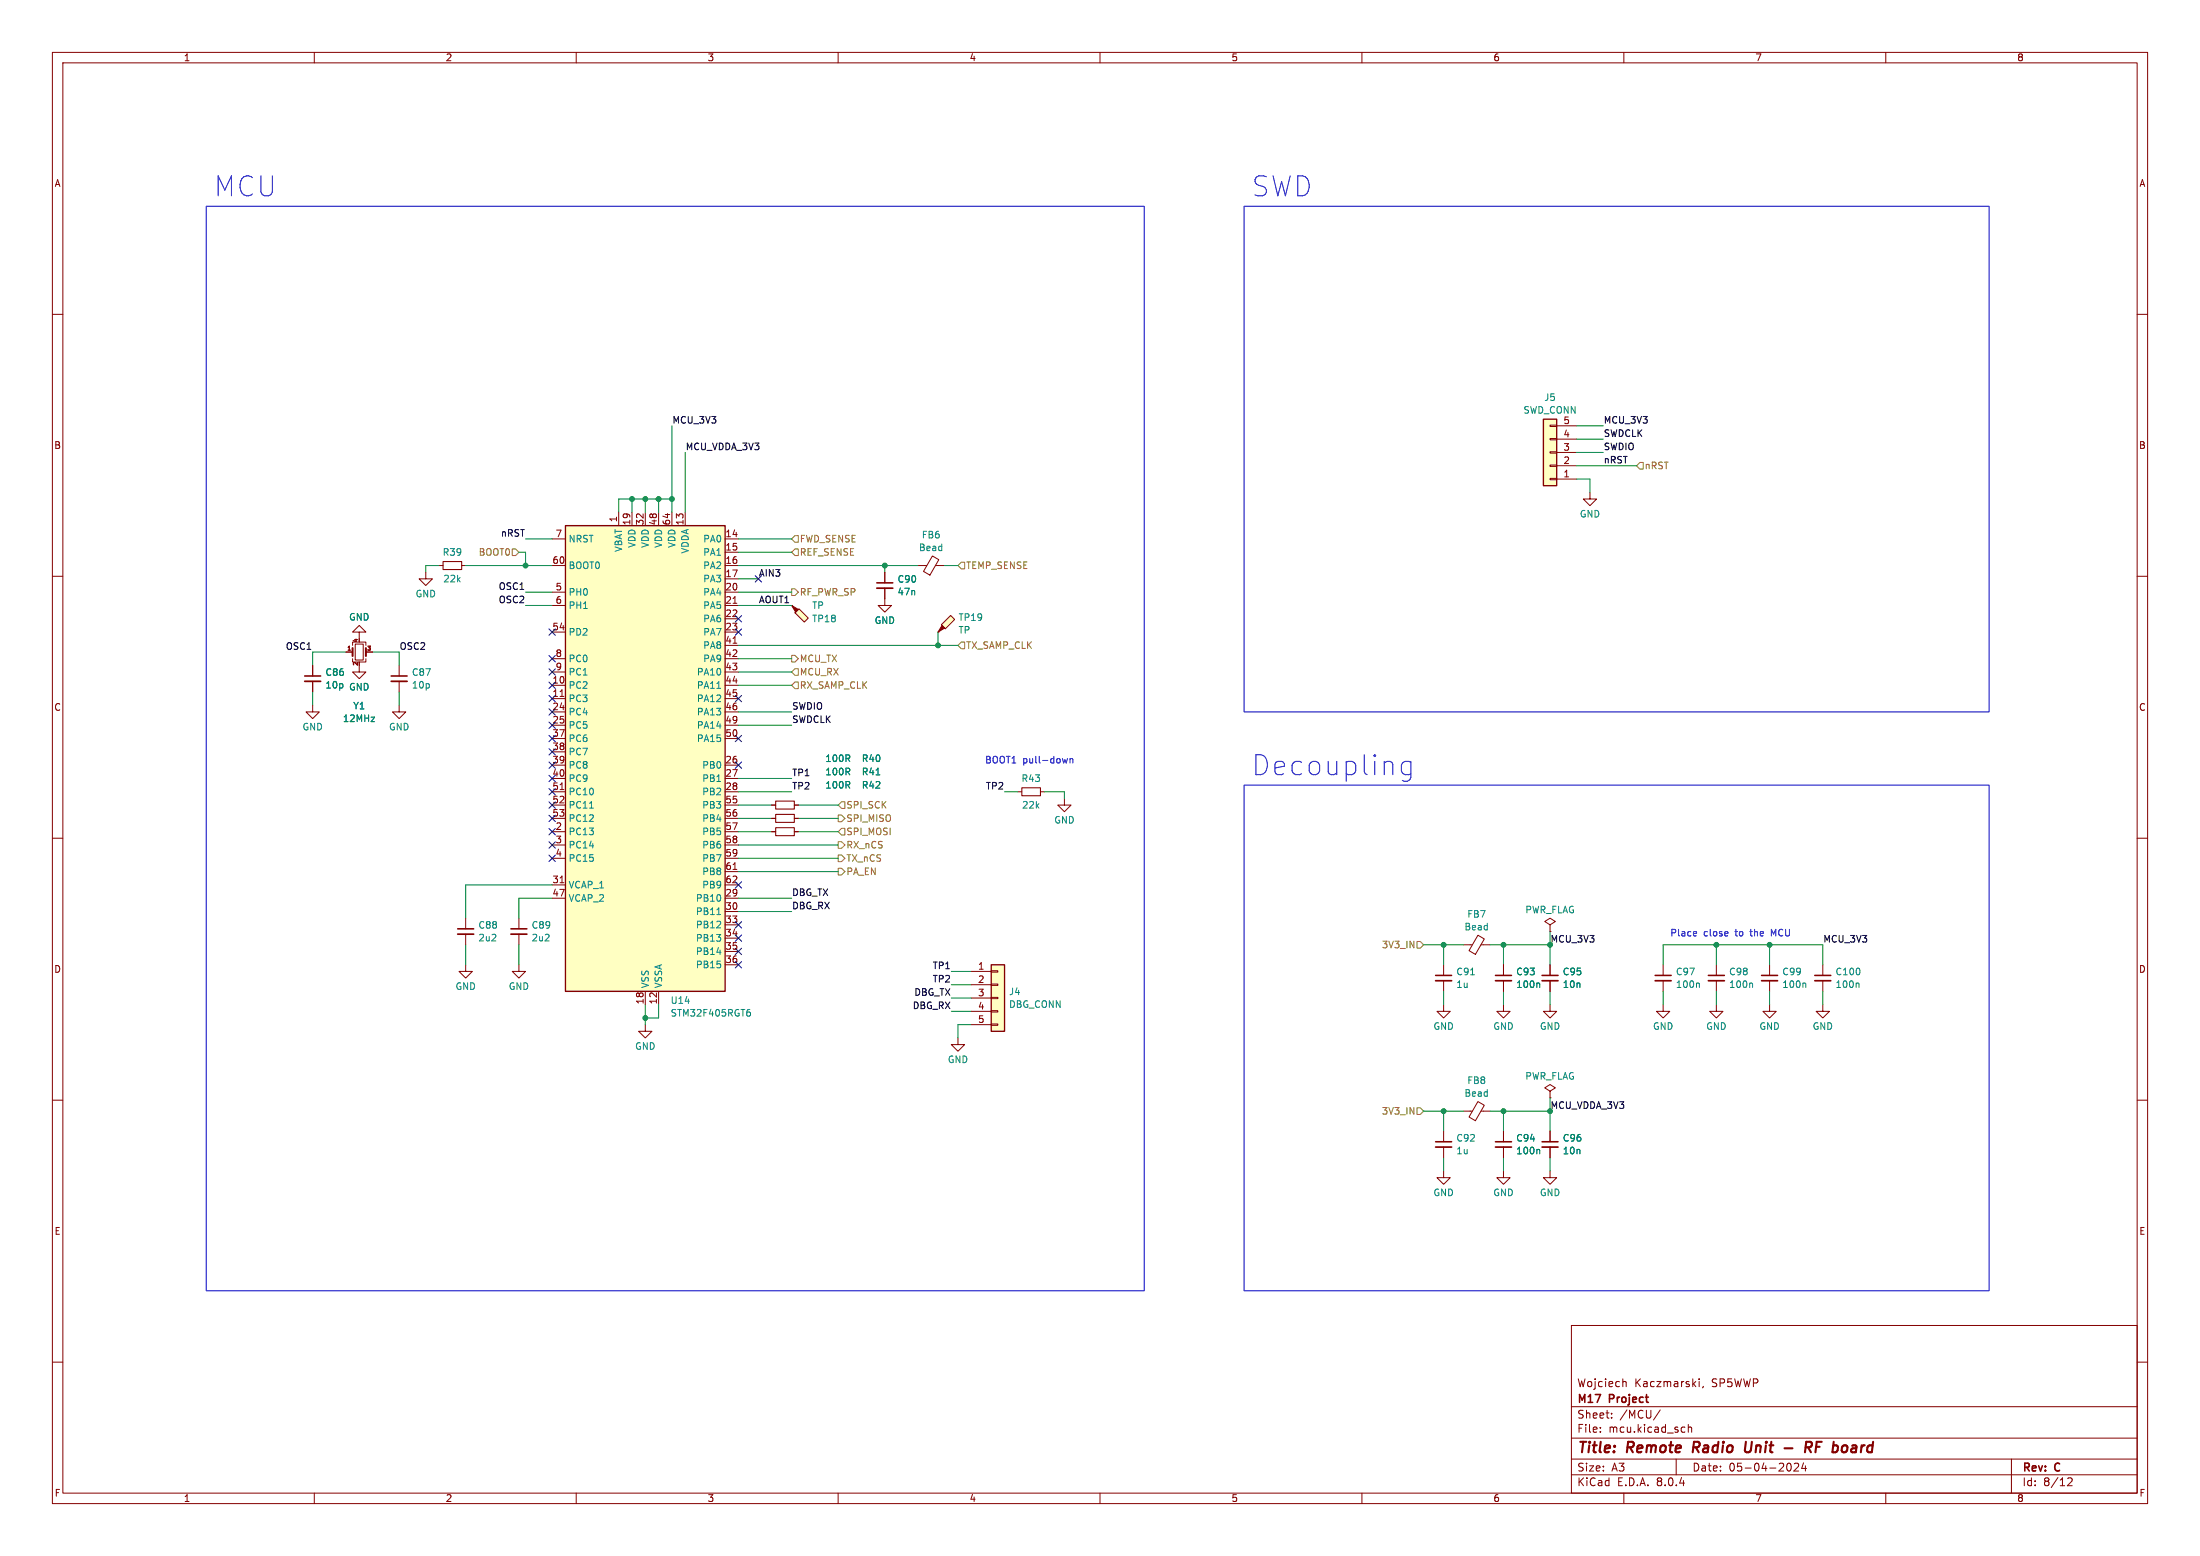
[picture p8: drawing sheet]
<svg xmlns="http://www.w3.org/2000/svg" width="420mm" height="297mm" viewBox="0 0 420 297" stroke-linecap="round" stroke-linejoin="round" font-family="sans-serif">
<g fill="none" stroke="#840000" stroke-width=".19">
<path d="M10 10h400v277h-400zM12 12h396v273h-396zM60 10v2M110 10v2M160 10v2M210 10v2M260 10v2M310 10v2M360 10v2M10 60h2M408 60h2M10 110h2"/>
<path d="M168.9 114.3v1.3h1.3l-1.3 1.2-1.3-1.2h1.3M408 110h2M10 160h2M147.3 158.8h.8M151.6 158.8h.8M408 160h2M317.5 191.8v1.2h1.3l-1.3 1.3-1.3-1.3h1.3M10 210h2M408 210h2M10 260h2M300 253h108v32h-108zM408 260h2"/>
<path d="M300 278.5h108M300 274.5h108M300 268.5h108M305.5 273.2v.2M305.5 272.5v.1M307.7 270.5v.2M307.7 269.8v.1M310 263.7h.2l.2 .2v.8M316.9 269.1l-1.2 1.9M320 278.5v3M321.2 272.4l.5 .1M321.7 273.3l-.5 .1"/>
<path d="M322.3 272.5l.2-.1 .4 .1v.9M322.3 271.9v1.5M324.4 263.2v.1M324.4 263.7v1M325.2 264.6l-.2 .3M341.3 279.4l.1-.1a.8 .8 0 0 1 .6 .7 .8 .8 0 0 1-.6 .8l-.1-.1M342.5 279.4l.6-.1 .2 .1 .1 .3-1 1.1h1M344.3 279.2l-.4 1.1h1M344.7 279.8v1M384 278.5v6.5M60 285v2M110 285v2"/>
<path d="M160 285v2M210 285v2M260 285v2M300 281.5h108M310 285v2M360 285v2M394.7 282.2l.6-.1 .2 .1 .1 .3-.9 1.1h.9"/>
</g>
<path d="M323.4 275.2l-.3 2M333.3 275.2l-.2 1.6 .2 .3a.66 .66 0 0 0 .8-.1M340.7 276.4h1.5M344.7 276.3h.8a.55 .55 0 0 0 .4-.5 .55 .55 0 0 0-.3-.6h-.8l-.2 2M345.2 276.3l.5 .9M346.7 276.2h.7M347.8 275.2h-1l-.2 2" fill="none" stroke="#840000" stroke-width=".4"/>
<path d="M148.1 158h3.5v1.5h-3.5z" fill="none" stroke="#840000" stroke-width=".2"/>
<path d="M179.7 119.3l1.8-1.8 .7 .7-1.7 1.8z" fill="#ffffc2"/>
<path d="M179.8 119.4l.5 .5-1.2 .8z" fill="#840000" stroke="#840000" stroke-width=".19"/>
<g fill="none" stroke="#840000" stroke-width=".19">
<path d="M81.3 109.2v1.3h1.2l-1.2 1.3-1.3-1.3h1.3M168.9 109.2v2.1M168.9 112.3v2M175.3 108h1.6M178 106.1l1.2 .7-1.7 3-1.2-.7zM178.6 108h1.7M179.7 119.3l1.8-1.8 .7 .7-1.7 1.8zM66 124.5h1.3M67.3 125.7v.7h2.5v-.7M67.3 123.2v-.6h2.5v.6M67.8 122.9h1.5v3.1h-1.5zM69.8 124.5h1.3"/>
<path d="M76.2 127v2M76.2 130v2.1M179.1 120.7h.1M194.3 151.1h.8M198.6 151.1h.8M203.2 152.4v1.3h1.3l-1.3 1.2-1.3-1.2h1.3M99.1 175.3v2M99.1 178.3v2M327.7 191.8v1.2h1.2l-1.2 1.3-1.3-1.3h1.3M327.7 184.2v2M327.7 187.2v2"/>
</g>
<path d="M195.1 150.4h3.5v1.5h-3.5z" fill="none" stroke="#840000" stroke-width=".2"/>
<path d="M67.3 123.7v1.5M69.8 123.7v1.5" fill="none" stroke="#840000" stroke-width=".38"/>
<path d="M167.4 112.3h3M74.7 130h3M97.5 178.3h3.1M326.1 187.2h3.1" fill="none" stroke="#840000" stroke-width=".33"/>
<path d="M167.4 111.3h3M74.7 129h3M97.5 177.3h3.1M326.1 186.2h3.1" fill="none" stroke="#840000" stroke-width=".3"/>
<path d="M334.4 187.6l.2 .2v.7" fill="none" stroke="#008484" stroke-width=".19"/>
<path d="M294.6 80h2.6v12.7h-2.6z" fill="#ffffc2"/>
<g fill="none" stroke="#840000" stroke-width=".19">
<path d="M295.9 81.2h1.3v.2h-1.3zM295.9 83.7h1.3v.2h-1.3zM295.9 86.2h1.3v.3h-1.3zM295.9 88.8h1.3v.2h-1.3zM295.9 91.3h1.3v.3h-1.3zM297.2 91.4h3.8M297.2 88.9h3.8M297.2 86.4h3.8M297.2 83.8h3.8M297.2 81.3h3.8M303.5 94v1.3h1.3l-1.3 1.2-1.2-1.2h1.2M59.7 134.6v1.3h1.3l-1.3 1.3-1.3-1.3h1.3"/>
<path d="M88.9 175.3v2M88.9 178.3v2M88.9 184.2v1.2h1.3l-1.3 1.3-1.3-1.3h1.3M99.1 184.2v1.2h1.2l-1.2 1.3-1.3-1.3h1.3M337.8 184.2v2M337.8 187.2v2"/>
</g>
<path d="M294.6 80h2.6v12.7h-2.6z" fill="none" stroke="#840000" stroke-width=".25"/>
<path d="M87.4 178.3h3M336.3 187.2h3" fill="none" stroke="#840000" stroke-width=".33"/>
<path d="M87.4 177.3h3M336.3 186.2h3" fill="none" stroke="#840000" stroke-width=".3"/>
<path d="M344.5 187.6l.2 .2v.7" fill="none" stroke="#008484" stroke-width=".19"/>
<path d="M107.9 100.3h30.5v88.9h-30.5z" fill="#ffffc2"/>
<path d="M107.9 100.3h30.5v88.9h-30.5z" fill="none" stroke="#840000" stroke-width=".25"/>
<g fill="none" stroke="#840000" stroke-width=".19">
<path d="M118.1 97.8v2.5M120.6 97.8v2.5M123.2 97.8v2.5M125.7 97.8v2.5M128.3 97.8v2.5M130.8 97.8v2.5M105.4 102.9h2.5M105.4 108h2.5M105.4 113h2.5M105.4 115.6h2.5M138.4 102.9h2.6M138.4 105.4h2.6"/>
<path d="M138.4 108h2.6M138.4 110.5h2.6M138.4 113h2.6M138.4 115.6h2.6M138.4 118.1h2.6M139.9 115.2h.8M59.7 127v2M59.7 130v2.1M68.6 127v1.3h1.2l-1.2 1.2-1.3-1.2h1.3M76.2 134.6v1.3h1.3l-1.3 1.3-1.3-1.3h1.3M105.4 130.8h2.5M105.4 133.4h2.5"/>
<path d="M105.4 120.7h2.5M105.4 135.9h2.5M105.4 138.4h2.5M105.4 125.7h2.5M105.4 128.3h2.5M106.9 132.9h.7M138.4 130.8h2.6M138.4 133.4h2.6M138.4 120.7h2.6M138.4 135.9h2.6M138.4 138.4h2.6M138.4 123.2h2.6"/>
<path d="M138.4 125.7h2.6M138.4 128.3h2.6M139.9 122.8h.8M105.4 158.8h2.5M105.4 146.1h2.5M105.4 148.6h2.5M105.4 151.1h2.5M105.4 141h2.5M105.4 143.5h2.5M105.4 153.7h2.5M105.4 156.2h2.5M106.9 150.7h.7"/>
<path d="M138.4 158.8h2.6M138.4 146.1h2.6M138.4 148.6h2.6M138.4 151.1h2.6M138.4 141h2.6M138.4 153.7h2.6M138.4 156.2h2.6M105.4 171.5h2.5M105.4 161.3h2.5M105.4 168.9h2.5M105.4 163.8h2.5M106.9 168.5h.7"/>
<path d="M138.4 171.5h2.6M138.4 161.3h2.6M138.4 174h2.6M138.4 168.9h2.6M138.4 176.5h2.6M138.4 179.1h2.6M138.4 163.8h2.6M138.4 166.4h2.6M139.9 166h.8M123.2 195.6v1.3h1.3l-1.3 1.2-1.3-1.2h1.3M123.2 189.2v2.6M125.7 189.2v2.6"/>
<path d="M138.4 181.6h2.6M138.4 184.2h2.6M182.9 198.1v1.3h1.2l-1.2 1.3-1.3-1.3h1.3M287 215.9v2M287 218.9v2.1M295.9 208.3l1-.7-1-.6-1 .6 1 .7v1.3M295.9 209.6h.1M295.9 215.9v2M295.9 218.9v2.1"/>
</g>
<path d="M136.9 131.4h.7M112.5 154.2h.8M136.9 174.6h.7M142.8 193.2h.2l.3 .2-.1 .4-.4 .2M142.9 192.7h.3M293.7 219.4l.2 .2v.6" fill="none" stroke="#008484" stroke-width=".19"/>
<path d="M58.2 130h3M285.5 218.9h3M294.4 218.9h3" fill="none" stroke="#840000" stroke-width=".33"/>
<path d="M58.2 129h3M285.5 217.9h3M294.4 217.9h3" fill="none" stroke="#840000" stroke-width=".3"/>
<path d="M189.2 184.2h2.6v12.7h-2.6z" fill="#ffffc2"/>
<g fill="none" stroke="#840000" stroke-width=".19">
<path d="M83.8 108h.8M88.1 108h.8M68.6 120.7h1.2l-1.2-1.3-1.3 1.3h1.3v1.2M147.3 156.2h.8M151.6 156.2h.8M282.1 178.5l1.3 .7-1.7 3-1.3-.7zM295.9 176.5l1-.6-1-.6-1 .6 1 .6v1.3M295.9 177.8h.1M185.4 185.4h3.8M185.4 188h3.8M185.4 190.5h3.8M185.4 193h3.8"/>
<path d="M185.4 195.6h3.8M189.2 195.5h1.3v.2h-1.3zM189.2 192.9h1.3v.3h-1.3zM189.2 190.4h1.3v.2h-1.3zM189.2 187.8h1.3v.3h-1.3zM189.2 185.3h1.3v.2h-1.3zM275.6 191.8v1.2h1.3l-1.3 1.3-1.3-1.3h1.3M275.6 184.2v2M275.6 187.2v2M279.4 180.3h1.7M282.7 180.3h1.8M287 191.8v1.2h1.3l-1.3 1.3-1.3-1.3h1.3"/>
<path d="M287 184.2v2M287 187.2v2M295.9 191.8v1.2h1.3l-1.3 1.3-1.3-1.3h1.3M295.9 184.2v2M295.9 187.2v2M317.5 184.2v2M317.5 187.2v2M337.8 191.8v1.2h1.3l-1.3 1.3-1.3-1.3h1.3M348 191.8v1.2h1.2l-1.2 1.3-1.3-1.3h1.3M348 184.2v2M348 187.2v2M275.6 215.9v2"/>
<path d="M275.6 218.9v2.1M279.4 212.1h1.7M282.1 210.3l1.3 .7-1.7 2.9-1.3-.7zM282.7 212.1h1.8M275.6 223.5v1.3h1.3l-1.3 1.3-1.3-1.3h1.3M287 223.5v1.3h1.3l-1.3 1.3-1.3-1.3h1.3M295.9 223.5v1.3h1.3l-1.3 1.3-1.3-1.3h1.3"/>
</g>
<path d="M189.2 184.2h2.6v12.7h-2.6z" fill="none" stroke="#840000" stroke-width=".25"/>
<path d="M274.1 187.2h3M285.5 187.2h3M294.4 187.2h3M316 187.2h3M346.5 187.2h3M274.1 218.9h3" fill="none" stroke="#840000" stroke-width=".33"/>
<path d="M274.1 186.2h3M285.5 186.2h3M294.4 186.2h3M316 186.2h3M346.5 186.2h3M274.1 217.9h3" fill="none" stroke="#840000" stroke-width=".3"/>
<path d="M167.2 147.9h.8M280.7 186.1h.8M293.7 187.6l.2 .2v.7M324.2 187.6l.2 .2v.7M354.7 187.6l.2 .2v.7" fill="none" stroke="#008484" stroke-width=".19"/>
<path d="M84.6 107.2h3.5v1.5h-3.5zM148.1 155.4h3.5v1.6h-3.5z" fill="none" stroke="#840000" stroke-width=".2"/>
<path d="M151.8 117l.7-.8 1.8 1.8-.8 .7z" fill="#ffffc2"/>
<path d="M151.1 115.6l1.3 .7-.5 .5z" fill="#840000" stroke="#840000" stroke-width=".19"/>
<g fill="none" stroke="#840000" stroke-width=".19">
<path d="M151.1 115.6h.1M151.8 117l.7-.8 1.8 1.8-.8 .7zM168.9 109.2v2.1M168.9 112.3v2M59.7 127v2M59.7 130v2.1M66 124.5h1.3M69.8 124.5h1.3M147.3 153.7h.8M147.3 158.8h.8M147.3 156.2h.8M151.6 153.7h.8"/>
<path d="M151.6 158.8h.8M151.6 156.2h.8M287 184.2v2M287 187.2v2M295.9 184.2v2M295.9 187.2v2M287 215.9v2M287 218.9v2.1M295.9 215.9v2M295.9 218.9v2.1"/>
</g>
<path d="M148.1 152.9h3.5v1.5h-3.5z" fill="none" stroke="#840000" stroke-width=".2"/>
<g fill="none" stroke="#848400" stroke-width=".19">
<path d="M313.1 88.3h.6v1.2h-.6l-.7-.6zM97.8 104.8h.6l.7 .6-.7 .6h-.6zM151.1 112.4h.7l.6 .6-.6 .7h-.7zM151.8 104.8h.6v1.2h-.6l-.7-.6zM151.8 102.2h.6v1.3h-.6l-.7-.6zM183.5 107.3h.6v1.3h-.6l-.6-.6zM151.1 125.1h.7l.6 .6-.6 .7h-.7zM151.8 130.2h.6v1.2h-.6l-.7-.6zM151.8 127.6h.6v1.3h-.6l-.7-.6zM183.5 122.6h.6v1.2h-.6l-.6-.6zM160 155.6h.7l.6 .6-.6 .6h-.7zM160.7 153h.6v1.3h-.6l-.7-.6z"/>
<path d="M160.7 158.1h.6v1.3h-.6l-.7-.6zM160 163.2h.7l.6 .6-.6 .7h-.7zM160 165.7h.7l.6 .7-.6 .6h-.7zM160 160.7h.7l.6 .6-.6 .6h-.7zM270.5 179.7h.6l.7 .6-.7 .7h-.6zM270.5 211.5h.6l.7 .6-.7 .6h-.6z"/>
</g>
<path d="M39.4 39.4h179v207h-179zM237.5 39.4h142.2v96.5h-142.2zM203.8 144.8l-.3 .8-.2-.6M204.3 144.8v.8M204.3 144.9l.1-.1 .4 .1v.7M237.5 149.9h142.2v96.5h-142.2zM269.3 145.3v3.1a1.03 1.03 0 0 1-1.6 .6M269.3 145.5l-.3-.2h-.7l-.6 .4-.2 .4v1l.4 .6 .4 .2h.7l.3-.2M323.7 177.8l.2 .3-.6 .1M323.8 178.6l-.1 .1" fill="none" stroke="#0000c2" stroke-width=".19"/>
<g fill="none" stroke="#008400" stroke-width=".19">
<path d="M120.6 95.3v2.5M123.2 95.3v2.5M125.7 95.3v2.5M128.3 95.3h-10.2v2.5M128.3 81.3v16.5M130.8 86.4v11.4M301 91.4h2.5v2.6M301 88.9h11.4M301 86.4h5.1M301 83.8h5.1M301 81.3h5.1M83.8 108h-2.5v1.2"/>
<path d="M88.9 108h16.5M99.1 105.4h1.2v2.6M100.3 113h5.1M100.3 115.6h5.1M100.3 102.9h5.1M141 113h10.1M141 108h34.3M141 115.6h10.1M141 102.9h10.1M141 105.4h10.1M141 110.5h3.8M168.9 108v1.2"/>
<path d="M180.3 108h2.6M59.7 132.1v2.5M66 124.5h-6.3v2.5M71.1 124.5h5.1v2.5M76.2 132.1v2.5M141 128.3h10.1M141 125.7h10.1M141 123.2h41.9M141 130.8h10.1M141 135.9h10.1M141 138.4h10.1M179.1 120.7v2.5"/>
<path d="M141 151.1h10.1M141 153.7h6.3M141 156.2h6.3M141 158.8h6.3M141 148.6h10.1M152.4 153.7h7.6M152.4 156.2h7.6M152.4 158.8h7.6M191.8 151.1h2.5M199.4 151.1h3.8v1.3M105.4 171.5h-6.3v3.8M105.4 168.9h-16.5v6.4"/>
<path d="M141 171.5h10.1M141 166.4h19M141 163.8h19M141 161.3h19M141 174h10.1M295.9 177.8v6.4M88.9 180.3v3.9M99.1 180.3v3.9M123.2 191.8v3.8M125.7 191.8v2.5h-2.5M181.6 185.4h3.8M181.6 188h3.8"/>
<path d="M181.6 193h3.8M181.6 190.5h3.8M185.4 195.6h-2.5v2.5M271.8 180.3h7.6M275.6 180.3v3.9M275.6 189.2v2.6M284.5 180.3h11.4M287 180.3v3.9M287 189.2v2.6M295.9 189.2v2.6M317.5 184.2v-3.9h30.5v3.9M317.5 189.2v2.6"/>
<path d="M327.7 180.3v3.9M327.7 189.2v2.6M337.8 180.3v3.9M337.8 189.2v2.6M348 189.2v2.6M271.8 212.1h7.6M275.6 212.1v3.8M284.5 212.1h11.4M287 212.1v3.8M295.9 209.6v6.3M275.6 221v2.5M287 221v2.5"/>
<path d="M295.9 221v2.5"/>
</g>
<g fill="none" stroke="#000084" stroke-width=".19">
<path d="M140.4 117.5l1.2 1.2M141.6 117.5l-1.2 1.2M144.2 109.9l1.2 1.2M145.4 109.9l-1.2 1.2M104.8 137.8l1.2 1.2M104.8 130.2l1.2 1.2M104.8 120l1.2 1.3M104.8 125.1l1.2 1.2M104.8 127.7l1.2 1.2M104.8 135.3l1.2 1.2M104.8 132.7l1.2 1.3M106 137.8l-1.2 1.2"/>
<path d="M106 130.2l-1.2 1.2M106 120l-1.2 1.3M106 125.1l-1.2 1.2M106 127.7l-1.2 1.2M106 135.3l-1.2 1.2M106 132.7l-1.2 1.3M140.4 132.7l1.2 1.3M140.4 120l1.2 1.3M141.6 132.7l-1.2 1.3M141.6 120l-1.2 1.3M104.8 140.4l1.2 1.2M104.8 148l1.2 1.2"/>
<path d="M104.8 153.1l1.2 1.2M104.8 142.9l1.2 1.2M104.8 145.4l1.2 1.3M104.8 150.5l1.2 1.2M104.8 158.1l1.2 1.3M104.8 155.6l1.2 1.2M106 140.4l-1.2 1.2M106 148l-1.2 1.2M106 153.1l-1.2 1.2M106 142.9l-1.2 1.2M106 145.4l-1.2 1.3M106 150.5l-1.2 1.2"/>
<path d="M106 155.6l-1.2 1.2M106 158.1l-1.2 1.3M140.4 140.4l1.2 1.2M140.4 145.4l1.2 1.3M141.6 140.4l-1.2 1.2M141.6 145.4l-1.2 1.3M104.8 163.2l1.2 1.2M104.8 160.7l1.2 1.2M106 163.2l-1.2 1.2M106 160.7l-1.2 1.2M140.4 178.5l1.2 1.2M140.4 175.9l1.2 1.2"/>
<path d="M140.4 168.3l1.2 1.2M141.6 178.5l-1.2 1.2M141.6 175.9l-1.2 1.2M141.6 168.3l-1.2 1.2M140.4 183.5l1.2 1.3M140.4 181l1.2 1.2M141.6 183.5l-1.2 1.3M141.6 181l-1.2 1.2"/>
</g>
<path d="M167.2 147.9h.8M293.7 187.6l.2 .2v.7M293.7 219.4l.2 .2v.6" fill="none" stroke="#008484" stroke-width=".19"/>
<g fill="#008400" stroke="#008400" stroke-width=".19">
<circle cx="123.2" cy="194.3" r=".46"/>
<circle cx="275.6" cy="180.3" r=".46"/>
<circle cx="179.1" cy="123.2" r=".46"/>
<circle cx="275.6" cy="212.1" r=".46"/>
<circle cx="337.8" cy="180.3" r=".46"/>
<circle cx="287" cy="212.1" r=".46"/>
<circle cx="327.7" cy="180.3" r=".46"/>
<circle cx="287" cy="180.3" r=".46"/>
<circle cx="125.7" cy="95.3" r=".46"/>
<circle cx="123.2" cy="95.3" r=".46"/>
<circle cx="168.9" cy="108" r=".46"/>
<circle cx="128.3" cy="95.3" r=".46"/>
<circle cx="100.3" cy="108" r=".46"/>
<circle cx="120.6" cy="95.3" r=".46"/>
</g>
<g font-size="5.3" fill="#0000c2">
<text x="40.6" y="37.9">MCU</text>
<text x="238.8" y="37.9">SWD</text>
<text x="238.8" y="148.3">Decoupling</text>
</g>
<g font-size="2.8" fill="#840000">
<text x="301" y="277.9">Title:</text>
<text x="310.6" y="277.9">Remote</text>
<text x="324" y="277.9">Radio</text>
<text x="334.7" y="277.9">Unit</text>
<text x="347.8" y="277.9">RF</text>
<text x="353.9" y="277.9">board</text>
</g>
<g font-size="2.1" fill="#840000">
<text x="301" y="268.2">M17</text>
<text x="301" y="265">Wojciech</text>
<text x="307.3" y="268.2">Project</text>
<text x="312" y="265">Kaczmarski,</text>
<text x="326.8" y="265">SP5WWP</text>
<text x="301" y="273.7">File:</text>
<text x="301" y="271">Sheet:</text>
<text x="307.1" y="273.7">mcu.kicad_sch</text>
<text x="309.2" y="271">/MCU/</text>
<text x="301" y="281.1">Size:</text>
<text x="307.6" y="281.1">A3</text>
<text x="323" y="281.1">Date:</text>
<text x="330" y="281.1">05-04-2024</text>
<text x="386" y="281.3">Rev:</text>
<text x="392.4" y="281.3">C</text>
<text x="301" y="283.9">KiCad</text>
<text x="308.7" y="283.9">E.D.A.</text>
<text x="316.3" y="283.9">8.0.4</text>
<text x="386" y="283.9">Id:</text>
<text x="390.1" y="283.9">8/12</text>
</g>
<g font-size="1.8" fill="#840000">
<text x="35" y="11.9">1</text>
<text x="85" y="11.9">2</text>
<text x="135" y="11.9">3</text>
<text x="185" y="11.9">4</text>
<text x="235" y="11.9">5</text>
<text x="285" y="11.9">6</text>
<text x="335" y="11.9">7</text>
<text x="385" y="11.9">8</text>
<text x="10.3" y="35.9">A</text>
<text x="408.3" y="35.9">A</text>
<text x="298.4" y="83.6">4</text>
<text x="298.4" y="81">5</text>
<text x="10.3" y="85.9">B</text>
<text x="298.4" y="88.6">2</text>
<text x="298.4" y="86.1">3</text>
<text x="408.2" y="85.9">B</text>
<text x="298.4" y="91.2">1</text>
<text x="117.9" y="99.8" transform="rotate(-90 117.9 99.8)">1</text>
<text x="120.4" y="100.4" transform="rotate(-90 120.4 100.4)">19</text>
<text x="122.9" y="100.4" transform="rotate(-90 122.9 100.4)">32</text>
<text x="125.5" y="100.4" transform="rotate(-90 125.5 100.4)">48</text>
<text x="128" y="100.4" transform="rotate(-90 128 100.4)">64</text>
<text x="130.6" y="100.4" transform="rotate(-90 130.6 100.4)">13</text>
<text x="105.4" y="107.7">60</text>
<text x="106" y="102.6">7</text>
<text x="138.4" y="102.6">14</text>
<text x="138.4" y="105.2">15</text>
<text x="138.4" y="107.7">16</text>
<text x="106" y="112.8">5</text>
<text x="138.4" y="110.2">17</text>
<text x="138.4" y="112.8">20</text>
<text x="106" y="115.3">6</text>
<text x="138.4" y="115.3">21</text>
<text x="138.4" y="117.9">22</text>
<text x="105.4" y="120.4">54</text>
<text x="106" y="125.5">8</text>
<text x="138.4" y="120.4">23</text>
<text x="138.4" y="122.9">41</text>
<text x="138.4" y="125.5">42</text>
<text x="105.4" y="130.6">10</text>
<text x="106" y="128">9</text>
<text x="138.4" y="128">43</text>
<text x="138.4" y="130.6">44</text>
<text x="10.3" y="135.9">C</text>
<text x="105.4" y="133.1">11</text>
<text x="105.4" y="135.6">24</text>
<text x="138.4" y="133.1">45</text>
<text x="138.4" y="135.6">46</text>
<text x="408.2" y="135.9">C</text>
<text x="105.4" y="138.2">25</text>
<text x="105.4" y="140.7">37</text>
<text x="105.4" y="143.3">38</text>
<text x="138.4" y="138.2">49</text>
<text x="138.4" y="140.7">50</text>
<text x="105.4" y="145.8">39</text>
<text x="105.4" y="148.3">40</text>
<text x="138.4" y="145.8">26</text>
<text x="138.4" y="148.3">27</text>
<text x="105.4" y="150.9">51</text>
<text x="105.4" y="153.4">52</text>
<text x="105.4" y="156">53</text>
<text x="138.4" y="150.9">28</text>
<text x="138.4" y="153.4">55</text>
<text x="138.4" y="156">56</text>
<text x="106" y="158.5">2</text>
<text x="106" y="161">3</text>
<text x="138.4" y="158.5">57</text>
<text x="138.4" y="161">58</text>
<text x="106" y="163.6">4</text>
<text x="138.4" y="163.6">59</text>
<text x="138.4" y="166.1">61</text>
<text x="105.4" y="168.7">31</text>
<text x="105.4" y="171.2">47</text>
<text x="138.4" y="171.2">29</text>
<text x="138.4" y="173.7">30</text>
<text x="138.4" y="168.7">62</text>
<text x="138.4" y="176.3">33</text>
<text x="138.4" y="178.8">34</text>
<text x="10.3" y="185.9">D</text>
<text x="138.4" y="181.4">35</text>
<text x="138.4" y="183.9">36</text>
<text x="186.6" y="185.2">1</text>
<text x="408.2" y="185.9">D</text>
<text x="122.9" y="191.8" transform="rotate(-90 122.9 191.8)">18</text>
<text x="125.5" y="191.8" transform="rotate(-90 125.5 191.8)">12</text>
<text x="186.6" y="187.7">2</text>
<text x="186.6" y="190.2">3</text>
<text x="186.6" y="192.8">4</text>
<text x="186.6" y="195.3">5</text>
<text x="10.3" y="235.9">E</text>
<text x="408.3" y="235.9">E</text>
<text x="10.3" y="285.9">F</text>
<text x="35" y="286.9">1</text>
<text x="85" y="286.9">2</text>
<text x="135" y="286.9">3</text>
<text x="185" y="286.9">4</text>
<text x="235" y="286.9">5</text>
<text x="285" y="286.9">6</text>
<text x="335" y="286.9">7</text>
<text x="385" y="286.9">8</text>
<text x="408.3" y="285.9">F</text>
</g>
<g font-size="1.8" fill="#008484">
<text x="294.7" y="76.7">J5</text>
<text x="290.7" y="79.2">SWD_CONN</text>
<text x="301.5" y="99">GND</text>
<text x="84.4" y="106.3">R39</text>
<text x="108.5" y="103.7">NRST</text>
<text x="119" y="105.5" transform="rotate(-90 119 105.5)">VBAT</text>
<text x="121.5" y="104.7" transform="rotate(-90 121.5 104.7)">VDD</text>
<text x="124.1" y="104.7" transform="rotate(-90 124.1 104.7)">VDD</text>
<text x="126.6" y="104.7" transform="rotate(-90 126.6 104.7)">VDD</text>
<text x="129.1" y="104.7" transform="rotate(-90 129.1 104.7)">VDD</text>
<text x="131.7" y="105.8" transform="rotate(-90 131.7 105.8)">VDDA</text>
<text x="134.2" y="103.7">PA0</text>
<text x="134.2" y="106.3">PA1</text>
<text x="175.3" y="105.4">Bead</text>
<text x="175.9" y="103">FB6</text>
<text x="84.5" y="111.4">22k</text>
<text x="108.5" y="113.9">PH0</text>
<text x="108.5" y="108.8">BOOT0</text>
<text x="134.2" y="108.8">PA2</text>
<text x="134.2" y="111.4">PA3</text>
<text x="134.2" y="113.9">PA4</text>
<text x="171.2" y="111.4">C90</text>
<text x="171.2" y="113.8">47n</text>
<text x="66.5" y="118.7">GND</text>
<text x="79.2" y="114.2">GND</text>
<text x="108.5" y="116.4">PH1</text>
<text x="134.2" y="116.4">PA5</text>
<text x="134.2" y="119">PA6</text>
<text x="154.9" y="119">TP18</text>
<text x="154.9" y="116.4">TP</text>
<text x="166.9" y="119.3">GND</text>
<text x="182.9" y="118.7">TP19</text>
<text x="108.5" y="121.5">PD2</text>
<text x="134.2" y="121.5">PA7</text>
<text x="134.2" y="124.1">PA8</text>
<text x="182.9" y="121.1">TP</text>
<text x="62" y="129.2">C86</text>
<text x="62" y="131.6">10p</text>
<text x="66.5" y="132">GND</text>
<text x="78.5" y="129.2">C87</text>
<text x="78.5" y="131.6">10p</text>
<text x="108.5" y="131.7">PC2</text>
<text x="108.5" y="126.6">PC0</text>
<text x="108.5" y="129.1">PC1</text>
<text x="132.9" y="129.1">PA10</text>
<text x="132.9" y="131.7">PA11</text>
<text x="134.2" y="126.6">PA9</text>
<text x="67.3" y="135.6">Y1</text>
<text x="108.5" y="134.2">PC3</text>
<text x="108.5" y="136.8">PC4</text>
<text x="132.9" y="134.2">PA12</text>
<text x="132.9" y="136.8">PA13</text>
<text x="57.7" y="139.6">GND</text>
<text x="65.4" y="138">12MHz</text>
<text x="74.2" y="139.6">GND</text>
<text x="108.5" y="139.3">PC5</text>
<text x="108.5" y="141.8">PC6</text>
<text x="132.9" y="139.3">PA14</text>
<text x="132.9" y="141.8">PA15</text>
<text x="108.5" y="144.4">PC7</text>
<text x="108.5" y="146.9">PC8</text>
<text x="108.5" y="149.5">PC9</text>
<text x="134" y="146.9">PB0</text>
<text x="134" y="149.5">PB1</text>
<text x="157.5" y="148.2">100R</text>
<text x="157.5" y="145.6">100R</text>
<text x="164.4" y="148.2">R41</text>
<text x="164.4" y="145.6">R40</text>
<text x="194.9" y="149.5">R43</text>
<text x="108.5" y="152">PC10</text>
<text x="108.5" y="154.5">PC11</text>
<text x="134" y="152">PB2</text>
<text x="134" y="154.5">PB3</text>
<text x="157.5" y="150.7">100R</text>
<text x="164.4" y="150.7">R42</text>
<text x="195" y="154.5">22k</text>
<text x="108.5" y="159.6">PC13</text>
<text x="108.5" y="157.1">PC12</text>
<text x="134" y="157.1">PB4</text>
<text x="134" y="159.6">PB5</text>
<text x="201.2" y="157.4">GND</text>
<text x="108.5" y="162.2">PC14</text>
<text x="108.5" y="164.7">PC15</text>
<text x="134" y="162.2">PB6</text>
<text x="134" y="164.7">PB7</text>
<text x="134" y="167.2">PB8</text>
<text x="108.5" y="169.8">VCAP_1</text>
<text x="108.5" y="172.3">VCAP_2</text>
<text x="132.8" y="172.3">PB10</text>
<text x="134" y="169.8">PB9</text>
<text x="91.2" y="177.5">C88</text>
<text x="91.2" y="179.9">2u2</text>
<text x="101.4" y="177.5">C89</text>
<text x="101.4" y="179.9">2u2</text>
<text x="132.8" y="174.9">PB11</text>
<text x="132.8" y="177.4">PB12</text>
<text x="132.8" y="179.9">PB13</text>
<text x="279.5" y="177.8">Bead</text>
<text x="280" y="175.4">FB7</text>
<text x="291.1" y="174.5">PWR_FLAG</text>
<text x="132.8" y="182.5">PB14</text>
<text x="132.8" y="185">PB15</text>
<text x="86.9" y="189.1">GND</text>
<text x="97" y="189.1">GND</text>
<text x="124.1" y="188.7" transform="rotate(-90 124.1 188.7)">VSS</text>
<text x="126.6" y="188.7" transform="rotate(-90 126.6 188.7)">VSSA</text>
<text x="127.9" y="191.8">U14</text>
<text x="192.5" y="190.2">J4</text>
<text x="277.9" y="186.3">C91</text>
<text x="277.9" y="188.8">1u</text>
<text x="289.4" y="186.3">C93</text>
<text x="289.4" y="188.8">100n</text>
<text x="298.2" y="186.3">C95</text>
<text x="298.2" y="188.8">10n</text>
<text x="319.8" y="186.3">C97</text>
<text x="319.8" y="188.8">100n</text>
<text x="330" y="186.3">C98</text>
<text x="330" y="188.8">100n</text>
<text x="340.2" y="186.3">C99</text>
<text x="340.2" y="188.8">100n</text>
<text x="350.3" y="186.3">C100</text>
<text x="350.3" y="188.8">100n</text>
<text x="127.9" y="194.2">STM32F405RGT6</text>
<text x="192.5" y="192.6">DBG_CONN</text>
<text x="273.6" y="196.8">GND</text>
<text x="285" y="196.8">GND</text>
<text x="293.9" y="196.8">GND</text>
<text x="315.5" y="196.8">GND</text>
<text x="325.6" y="196.8">GND</text>
<text x="335.8" y="196.8">GND</text>
<text x="345.9" y="196.8">GND</text>
<text x="121.2" y="200.6">GND</text>
<text x="180.8" y="203.1">GND</text>
<text x="279.5" y="209.5">Bead</text>
<text x="280" y="207.1">FB8</text>
<text x="291.1" y="206.3">PWR_FLAG</text>
<text x="277.9" y="218.1">C92</text>
<text x="277.9" y="220.5">1u</text>
<text x="289.4" y="218.1">C94</text>
<text x="289.4" y="220.5">100n</text>
<text x="298.2" y="218.1">C96</text>
<text x="298.2" y="220.5">10n</text>
<text x="273.6" y="228.5">GND</text>
<text x="285" y="228.5">GND</text>
<text x="293.9" y="228.5">GND</text>
</g>
<g font-size="1.8">
<text x="128.3" y="80.9">MCU_3V3</text>
<text x="306.1" y="83.5">SWDCLK</text>
<text x="306.1" y="80.9">MCU_3V3</text>
<text x="130.8" y="86">MCU_VDDA_3V3</text>
<text x="306.1" y="88.6">nRST</text>
<text x="306.1" y="86">SWDIO</text>
<text x="95.5" y="102.5">nRST</text>
<text x="95.1" y="112.7">OSC1</text>
<text x="144.8" y="110.1">AIN3</text>
<text x="95.1" y="115.2">OSC2</text>
<text x="144.8" y="115.2">AOUT1</text>
<text x="54.5" y="124.1">OSC1</text>
<text x="76.2" y="124.1">OSC2</text>
<text x="151.1" y="135.5">SWDIO</text>
<text x="151.1" y="138.1">SWDCLK</text>
<text x="151.1" y="148.2">TP1</text>
<text x="151.1" y="150.8">TP2</text>
<text x="188.1" y="150.8">TP2</text>
<text x="151.1" y="173.6">DBG_RX</text>
<text x="151.1" y="171.1">DBG_TX</text>
<text x="348" y="180">MCU_3V3</text>
<text x="178" y="185.1">TP1</text>
<text x="174.5" y="190.2">DBG_TX</text>
<text x="178" y="187.6">TP2</text>
<text x="174.1" y="192.7">DBG_RX</text>
</g>
<g font-size="1.8" fill="#848400">
<text x="313.9" y="89.8">nRST</text>
<text x="91.3" y="106.3">BOOT0</text>
<text x="152.6" y="106.3">REF_SENSE</text>
<text x="152.6" y="103.7">FWD_SENSE</text>
<text x="152.6" y="113.9">RF_PWR_SP</text>
<text x="184.3" y="108.8">TEMP_SENSE</text>
<text x="184.3" y="124.1">TX_SAMP_CLK</text>
<text x="152.6" y="131.7">RX_SAMP_CLK</text>
<text x="152.6" y="126.6">MCU_TX</text>
<text x="152.6" y="129.1">MCU_RX</text>
<text x="161.5" y="154.5">SPI_SCK</text>
<text x="161.5" y="159.6">SPI_MOSI</text>
<text x="161.5" y="157.1">SPI_MISO</text>
<text x="161.5" y="164.7">TX_nCS</text>
<text x="161.5" y="167.2">PA_EN</text>
<text x="161.5" y="162.2">RX_nCS</text>
<text x="263.7" y="181.2">3V3_IN</text>
<text x="263.7" y="213">3V3_IN</text>
</g>
<g font-size="1.8" fill="#0000c2">
<text x="188" y="145.8">BOOT1</text>
<text x="195.2" y="145.8">pull-down</text>
<text x="318.8" y="178.8">Place</text>
<text x="325.2" y="178.8">close</text>
<text x="331.4" y="178.8">to</text>
<text x="334.4" y="178.8">the</text>
<text x="338.6" y="178.8">MCU</text>
</g>
<g font-size="1.8" fill="#008400">
<text x="295.9" y="180">MCU_3V3</text>
<text x="295.9" y="211.7">MCU_VDDA_3V3</text>
</g>
<g font-size="1.1" fill="#840000">
<text x="66.2" y="124.2">1</text>
<text x="68.3" y="122.8" transform="rotate(-90 68.3 122.8)">4</text>
<text x="70" y="124.2">3</text>
<text x="68.3" y="127.2" transform="rotate(-90 68.3 127.2)">2</text>
</g>
</svg>
